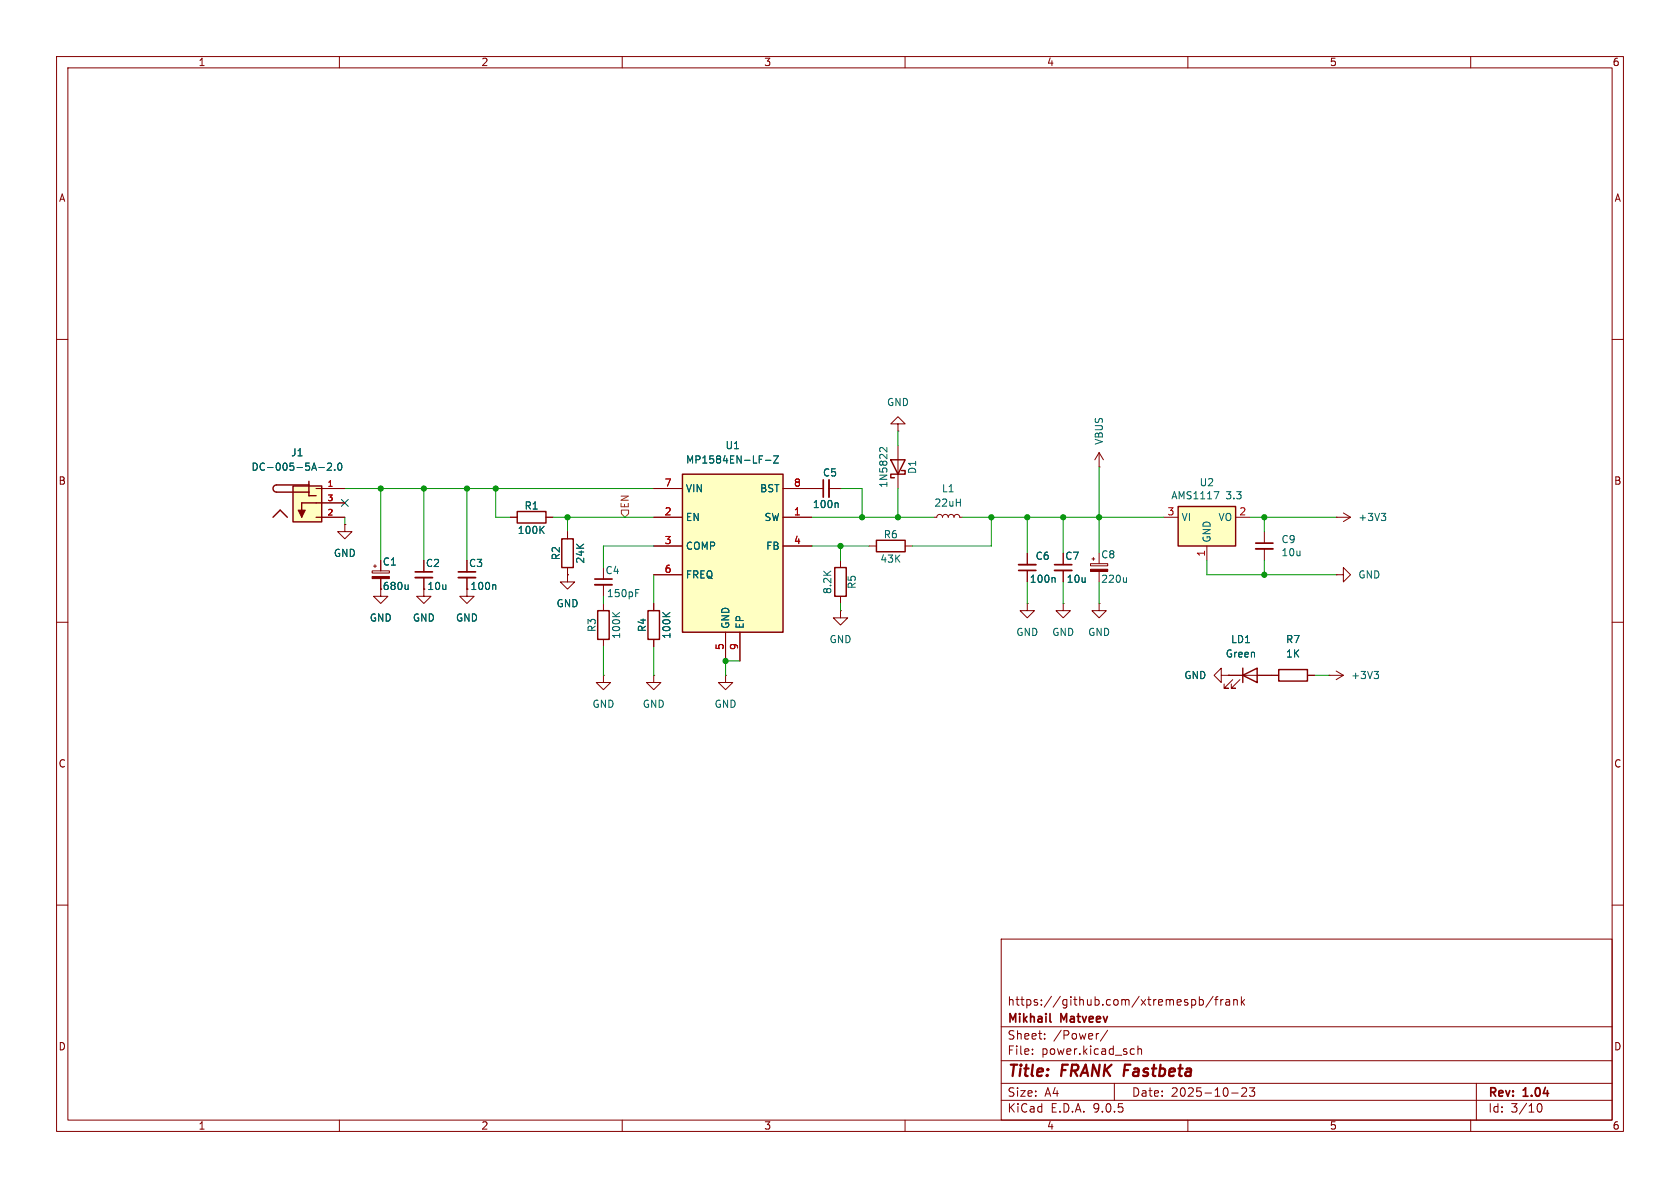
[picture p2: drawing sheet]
<svg xmlns="http://www.w3.org/2000/svg" width="297mm" height="210mm" viewBox="0 0 297 210" stroke-linecap="round" stroke-linejoin="round" font-family="sans-serif">
<g fill="none" stroke="#840000" stroke-width=".18">
<path d="M10 10h277v190h-277zM12 12h273v186h-273zM60 10v2M110 10v2M160 10v2M210 10v2M260 10v2M10 60h2M285 60h2M165.1 91.4h.5l.2-.3 .3-.2 .4 .2 .1 .3 .2-.3 .3-.2 .4 .2 .1 .3 .2-.3 .3-.2 .4 .2 .2 .3 .1-.3 .4-.2 .3 .2 .2 .3h.5M10 110h2M148.6 108v1.2h1.3l-1.3 1.3-1.3-1.3h1.3"/>
<path d="M148.6 108h.1M285 110h2M10 160h2M177 166h108v32h-108zM210.7 176.8l.4-.1 .3 .3v.4l-.2 .2h-.5M212 176.8l.5-.1 .2 .3v.4l-.1 .2h-.6M212 176.2v1.5M214.5 176.1l-1.3 2M214.7 176.7h.6M215.3 176.2l-.3 .2v1.3M215.8 176.7v1M216.2 176.7l-.2 .1-.2 .2"/>
<path d="M216.7 176.8h.6l.1 .9M217.4 177.1h-.5a.29 .29 0 0 0-.2 .3 .29 .29 0 0 0 .2 .3l.5-.1M218.1 176.8l.2-.1 .4 .1v.9M218.1 176.7v1M219.5 176.2v1.5M219.6 177.1l.4 .6M220 176.7l-.5 .6M285 160h2M60 198v2M110 198v2M160 198v2M177 194.5h108"/>
<path d="M177 191.5h108M177 187.5h108M177 181.5h108M182.5 186.3v.1M182.5 185.5v.1M184.7 183.6v.1M184.7 182.8v.1M194.2 182.7l-.2 .1M195.8 182.1l-1.3 2M197 191.5v3M200.1 185.4l.4 .1M200.5 186.3l-.4 .1"/>
<path d="M201.2 185.5l.2-.1 .3 .1 .1 .9M201.2 184.9v1.5M210 198v2M217.7 193.2h1.2M219.5 192.4l.6-.1 .2 .1 .1 .3-.9 1.1h.9M220.9 192.3h.9l-.5 .6 .4 .1v.7l-.2 .1h-.4l-.2-.1M260 198v2M261 191.5v6.5M271.7 195.7l.2-.5 .2-.1a.81 .81 0 0 1 .6 .6 .81 .81 0 0 1-.3 .8h-.4l-.3-.5"/>
</g>
<path d="M185.6 180.5l.2 .2" fill="none" stroke="#840000" stroke-width=".3"/>
<path d="M120.6 83.8h17.8v28h-17.8z" fill="#ffffc2"/>
<path d="M91.4 90.4h5.1v2.1h-5.1zM99.3 95.3h2v5h-2zM120.6 83.8h17.8v28h-17.8zM154.9 95.5h5.1v2h-5.1zM157.5 81.3h2.5l-1.3 2.5zM159.4 83.2h.6v.6h-2.5v.7h.6M105.7 108h2v5h-2zM114.6 108h2v5h-2zM147.6 100.3h2v5.1h-2z" fill="none" stroke="#840000" stroke-width=".25"/>
<g fill="none" stroke="#840000" stroke-width=".18">
<path d="M158.7 78.7v7.7M61 92.7v1.3h1.2l-1.2 1.3-1.3-1.3h1.3M61 92.7h.1M66.3 99.8v.5M67.3 99.1v1.8M74.9 99.1v2M82.5 99.1v2M90.2 91.4h1.2M96.5 91.4h1.3M100.3 94v1.3M115.6 86.4h5M115.6 91.4h5"/>
<path d="M115.6 96.5h5M138.4 86.4h5.1M138.4 91.4h5.1M138.4 96.5h5.1M148.6 99.1v1.2M153.7 96.5h1.2M160 96.5h1.3M181.6 97.8v2M188 97.8v2M192.8 99.6h3v.4h-3zM193 98.8h.5M193.3 98.6v.5"/>
<path d="M194.3 97.8v1.8M65.8 100.9h3v.4h-3zM66 100.1h.5M67.3 102.3v3.1h1.3l-1.3 1.3-1.3-1.3h1.3M74.9 104.1v1.3h1.3l-1.3 1.3-1.2-1.3h1.2M74.9 104.1h.1M74.9 102.1v2M82.5 104.1v1.3h1.3l-1.3 1.3-1.2-1.3h1.2M82.5 104.1h.1M82.5 102.1v2M100.3 101.6v1.3h1.3l-1.3 1.2-1.2-1.2h1.2M100.3 101.6h.1"/>
<path d="M100.3 100.3v1.3M106.7 119.4v1.3h1.2l-1.2 1.2-1.3-1.2h1.3M106.7 119.4h.1M106.7 100.3v2.1M106.7 103.4v2M106.7 106.7v1.3M106.7 113v1.3M115.6 119.4v1.3h1.2l-1.2 1.2-1.3-1.2h1.3M115.6 119.4h.1M115.6 101.6h5M115.6 106.7v1.3M115.6 113v1.3"/>
<path d="M128.3 119.4v1.3h1.2l-1.2 1.2-1.3-1.2h1.3M128.3 119.4h.1M128.3 111.8v5M130.8 111.8v5M148.6 105.4v1.3M181.6 106.7v1.3h1.3l-1.3 1.2-1.3-1.2h1.3M181.6 106.7h.1M181.6 100.8v2.1M188 106.7v1.3h1.2l-1.2 1.2-1.3-1.2h1.3M188 106.7h.1M188 100.8v2.1M194.3 106.7v1.3h1.3l-1.3 1.2-1.3-1.2h1.3"/>
<path d="M194.3 106.7h.1M194.3 101v1.9"/>
</g>
<g fill="none" stroke="#006464" stroke-width=".18">
<path d="M156.8 79.1v.8l-.9-.8-.3 .1-.1 .4M95.6 93.6l.6 .7M96.2 93l-.7 .8M135.3 81.4h1M136.8 80.6h.8l-.8 1.3h.8M72.2 103.4v.8M72.2 104.1l-.2 .1M87.5 103.4l.1 .1v.7M108.3 108.3l.7 .7M109.5 108.3l-.7 .5M112.4 104.8h.4M112.4 104.2h.6"/>
<path d="M117.2 108.3l.7 .7M118.4 108.3l-.7 .5M186.3 102.1l.2 .2v.6M199.2 102.1v.8M199.2 102.8l-.2 .1"/>
</g>
<path d="M186.4 99.8h3.1M73.4 101.1h3.1M81 101.1h3.1M105.2 102.4h3M180.1 100.8h3" fill="none" stroke="#840000" stroke-width=".3"/>
<path d="M180.1 99.8h3M73.4 102.1h3.1M81 102.1h3.1M105.2 103.4h3M186.4 100.8h3.1" fill="none" stroke="#840000" stroke-width=".33"/>
<g fill="#840000" stroke="#840000" stroke-width=".18">
<path d="M192.8 100.6h3v.4h-3z"/>
<path d="M65.8 101.9h3v.4h-3z"/>
</g>
<path d="M51.8 85.9h5.1v6.4h-5.1z" fill="#ffffc2"/>
<path d="M48.3 91.4l1.2-1.2 1.3 1.2M51.8 85.9h5.1v6.4h-5.1zM54.6 85.7h-5.7a.64 .64 0 0 0-.6 .7 .64 .64 0 0 0 .6 .6h5.7M54.6 85.1v2.5h1.3M55.9 88.9h-2.6v2.5M219.7 119.4l2.5-1.3v2.6zM219.7 118.1v2.6M226.1 118.4h5v2h-5z" fill="none" stroke="#840000" stroke-width=".25"/>
<path d="M52.7 90.2h1.3l-.7 1.2z" fill="#840000" stroke="#840000" stroke-width=".18"/>
<g fill="none" stroke="#840000" stroke-width=".18">
<path d="M55.9 86.4h5.1M55.9 88.9h5.1M55.9 91.4h5.1M215.9 119.4v-1.3l-1.3 1.3 1.3 1.3v-1.3h1.3M217.2 119.4h.1M217.2 119.4h8.9M231.1 119.4h1.3M234.9 119.4h.1M234.9 119.4h2.6M236.2 101.6h1.3v-1.3l1.3 1.3-1.3 1.3v-1.3M236.2 101.6h.1M236.2 118.6l1.3 .8"/>
<path d="M237.5 119.4l-1.3 .7M217.9 120.1l-1.5 1.6h.8h-.8v-.8M219.2 120.1l-1.5 1.6h.7h-.7v-.8"/>
</g>
<path d="M56.4 82.6h.9M57.9 82l.5-.1 .2 .3-.8 .9h.8M59.2 83v.1M59.9 81.9h.1a.68 .68 0 0 1 .4 .6 .68 .68 0 0 1-.4 .6 .84 .84 0 0 1-.1-1.2zM242.9 118.7h.8l-.4 .5M243.5 119.2l.2 .2v.3l-.2 .3" fill="none" stroke="#006464" stroke-width=".18"/>
<path d="M208.3 89.5h10.1v7h-10.1z" fill="#ffffc2"/>
<path d="M208.3 89.5h10.1v7h-10.1z" fill="none" stroke="#840000" stroke-width=".25"/>
<g fill="none" stroke="#840000" stroke-width=".18">
<path d="M158.7 74.9h1.3l-1.3-1.2-1.2 1.2h1.2v1.3M158.7 76.2h.1M55.9 91.4h5.1M55.9 86.4h5.1M55.9 88.9h5.1M61 92.7h.1M67.3 99.1v1.8M74.9 99.1v2M82.5 99.1v2M90.2 91.4h1.2M96.5 91.4h1.3M100.3 94v1.3"/>
<path d="M115.6 91.4h5M115.6 86.4h5M115.6 96.5h5M138.4 91.4h5.1M138.4 86.4h7.1M138.4 96.5h5.1M146.6 86.4h2M181.6 97.8v2M188 97.8v2M194.3 82.6h.1M194.3 80l-.8 1.3M194.3 80l.8 1.3"/>
<path d="M194.3 80v2.6M205.7 91.4h2.6M213.4 96.5v2.6M218.4 91.4h2.6M223.5 94v2M223.5 97v2.1M236.2 91.4h.1M236.2 91.4h2.6M237.5 90.7l1.3 .7M238.8 91.4l-1.3 .8M67.3 102.3v1.8M74.9 104.1h.1"/>
<path d="M74.9 102.1v2M82.5 104.1h.1M82.5 102.1v2M100.3 101.6h.1M100.3 100.3v1.3M115.6 106.7v1.3M115.6 113v1.3M115.6 101.6h5M128.3 111.8v5M130.8 111.8v5M181.6 100.8v2.1M188 100.8v2.1"/>
<path d="M217.2 119.4h.1M217.2 119.4h2.5M222.2 119.4h3.9M231.1 119.4h1.3"/>
</g>
<g fill="none" stroke="#006464" stroke-width=".18">
<path d="M56.4 82.6h.9M57.9 82l.5-.1 .2 .3-.8 .9h.8M59.2 83v.1M59.9 81.9h.1a.68 .68 0 0 1 .4 .6 .68 .68 0 0 1-.4 .6 .84 .84 0 0 1-.1-1.2zM95.6 93.6l.6 .7M96.2 93l-.7 .8M135.3 81.4h1M136.8 80.6h.8l-.8 1.3h.8M148 88.9l.2 .2v.6M214.6 86.9h.9l-.6 1.3M244.2 90.7h.8l-.4 .5M244.7 91.2l.3 .3v.3l-.3 .2"/>
<path d="M72.2 103.4v.8M72.2 104.1l-.2 .1M87.5 103.4l.1 .1v.7M117.2 108.3l.7 .7M118.4 108.3l-.7 .5M186.3 102.1l.2 .2v.6"/>
</g>
<path d="M145.5 84.8v3.1M222 96h3" fill="none" stroke="#840000" stroke-width=".3"/>
<path d="M146.6 84.8v3.1M222 97h3" fill="none" stroke="#840000" stroke-width=".33"/>
<path d="M109.9 90.2h1.2v.6l-.6 .6-.6-.6z" fill="none" stroke="#725600" stroke-width=".18"/>
<g fill="none" stroke="#009600" stroke-width=".18">
<path d="M158.7 76.2v2.5M61 86.4h54.6M61 91.4v1.3M67.3 86.4v12.7M74.9 86.4v12.7M82.5 86.4v12.7M87.6 86.4v5h2.6M97.8 91.4h17.8M100.3 91.4v2.6M115.6 96.5h-8.9v3.8M143.5 91.4h21.6M143.5 96.5h10.2"/>
<path d="M148.6 86.4h3.8v5M148.6 96.5v2.6M158.7 86.4v5M170.2 91.4h35.5M175.3 91.4v5.1h-14M181.6 91.4v6.4M188 91.4v6.4M194.3 82.6v15.2M213.4 99.1v2.5h22.8M221 91.4h15.2M223.5 91.4v2.6M223.5 99.1v2.5"/>
<path d="M106.7 105.4v1.3M106.7 114.3v5.1M115.6 101.6v5.1M115.6 114.3v5.1M130.8 116.8h-2.5v2.6M148.6 106.7v1.3M181.6 102.9v3.8M188 102.9v3.8M194.3 102.9v3.8M232.4 119.4h2.5"/>
</g>
<path d="M60.4 88.3l1.2 1.2M61.6 88.3l-1.2 1.2" fill="none" stroke="#000084" stroke-width=".18"/>
<g fill="#009600" stroke="#009600" stroke-width=".18">
<circle cx="67.3" cy="86.4" r=".46"/>
<circle cx="82.5" cy="86.4" r=".46"/>
<circle cx="74.9" cy="86.4" r=".46"/>
<circle cx="87.6" cy="86.4" r=".46"/>
<circle cx="223.5" cy="91.4" r=".46"/>
<circle cx="194.3" cy="91.4" r=".46"/>
<circle cx="158.7" cy="91.4" r=".46"/>
<circle cx="175.3" cy="91.4" r=".46"/>
<circle cx="181.6" cy="91.4" r=".46"/>
<circle cx="188" cy="91.4" r=".46"/>
<circle cx="223.5" cy="101.6" r=".46"/>
<circle cx="100.3" cy="91.4" r=".46"/>
<circle cx="128.3" cy="116.8" r=".46"/>
<circle cx="152.4" cy="91.4" r=".46"/>
<circle cx="148.6" cy="96.5" r=".46"/>
</g>
<g font-size="2.8" fill="#840000">
<text x="178" y="190.9">Title:</text>
<text x="187.7" y="190.9">FRANK Fastbeta</text>
</g>
<g font-size="2.1" fill="#840000">
<text x="178" y="178">https://github.com/xtremespb/frank</text>
<text x="178" y="184">Sheet:</text>
<text x="178" y="181.2">Mikhail</text>
<text x="186.2" y="184">/Power/</text>
<text x="187.6" y="181.2">Matveev</text>
<text x="178" y="186.7">File:</text>
<text x="184.1" y="186.7">power.kicad_sch</text>
<text x="178" y="196.9">KiCad</text>
<text x="178" y="194.1">Size:</text>
<text x="184.7" y="194.1">A4</text>
<text x="185.7" y="196.9">E.D.A.</text>
<text x="193.3" y="196.9">9.0.5</text>
<text x="200" y="194.1">Date:</text>
<text x="207" y="194.1">2025-10-23</text>
<text x="263" y="194.3">Rev:</text>
<text x="263" y="196.9">Id:</text>
<text x="267.1" y="196.9">3/10</text>
<text x="269.4" y="194.3">1.04</text>
</g>
<g font-size="1.8" fill="#840000">
<text x="35" y="11.9">1</text>
<text x="85" y="11.9">2</text>
<text x="135" y="11.9">3</text>
<text x="185" y="11.9">4</text>
<text x="235" y="11.9">5</text>
<text x="285" y="11.9">6</text>
<text x="10.3" y="35.9">A</text>
<text x="285.3" y="35.9">A</text>
<text x="10.3" y="85.9">B</text>
<text x="285.3" y="85.9">B</text>
<text x="67.6" y="104.5">680u</text>
<text x="10.3" y="135.9">C</text>
<text x="285.3" y="135.9">C</text>
<text x="10.3" y="185.9">D</text>
<text x="285.3" y="185.9">D</text>
<text x="35" y="199.9">1</text>
<text x="85" y="199.9">2</text>
<text x="135" y="199.9">3</text>
<text x="185" y="199.9">4</text>
<text x="235" y="199.9">5</text>
<text x="285" y="199.9">6</text>
</g>
<g font-size="1.8" fill="#006464">
<text x="156.7" y="72">GND</text>
<text x="44.4" y="83.4">DC-005-5A-2.0</text>
<text x="51.4" y="80.9">J1</text>
<text x="121.2" y="82.1">MP1584EN-LF-Z</text>
<text x="128.2" y="79.6">U1</text>
<text x="162.2" y="83.9" transform="rotate(-90 162.2 83.9)">D1</text>
<text x="195.2" y="78.7" transform="rotate(-90 195.2 78.7)">VBUS</text>
<text x="121.2" y="87.2">VIN</text>
<text x="134.3" y="87.2">BST</text>
<text x="145.4" y="84.4">C5</text>
<text x="157.1" y="86.3" transform="rotate(-90 157.1 86.3)">1N5822</text>
<text x="165.1" y="89.8">22uH</text>
<text x="166.4" y="87.2">L1</text>
<text x="207" y="88.5">AMS1117</text>
<text x="212" y="86.2">U2</text>
<text x="216.7" y="88.5">3.3</text>
<text x="91.4" y="94.6">100K</text>
<text x="92.6" y="90.3">R1</text>
<text x="121.2" y="92.3">EN</text>
<text x="135.1" y="92.3">SW</text>
<text x="143.6" y="90">100n</text>
<text x="156.1" y="95.4">R6</text>
<text x="208.8" y="92.3">VI</text>
<text x="215.3" y="92.3">VO</text>
<text x="240" y="92.3">+3V3</text>
<text x="58.9" y="98.7">GND</text>
<text x="67.6" y="100.2">C1</text>
<text x="75.2" y="100.4">C2</text>
<text x="82.8" y="100.4">C3</text>
<text x="99.2" y="99.1" transform="rotate(-90 99.2 99.1)">R2</text>
<text x="103.5" y="99.7" transform="rotate(-90 103.5 99.7)">24K</text>
<text x="106.9" y="101.7">C4</text>
<text x="121.2" y="97.4">COMP</text>
<text x="135.4" y="97.4">FB</text>
<text x="155.5" y="99.7">43K</text>
<text x="183" y="99.2">C6</text>
<text x="188.2" y="99.2">C7</text>
<text x="194.6" y="98.9">C8</text>
<text x="214.2" y="96" transform="rotate(-90 214.2 96)">GND</text>
<text x="226.5" y="96.2">C9</text>
<text x="226.5" y="98.5">10u</text>
<text x="75.4" y="104.5">10u</text>
<text x="83.1" y="104.5">100n</text>
<text x="98.3" y="107.5">GND</text>
<text x="107.2" y="105.8">150pF</text>
<text x="121.2" y="102.5">FREQ</text>
<text x="147.2" y="105.1" transform="rotate(-90 147.2 105.1)">8.2K</text>
<text x="151.5" y="104.2" transform="rotate(-90 151.5 104.2)">R5</text>
<text x="182" y="103.2">100n</text>
<text x="188.5" y="103.2">10u</text>
<text x="194.6" y="103.2">220u</text>
<text x="240" y="102.5">GND</text>
<text x="65.3" y="110.1">GND</text>
<text x="72.9" y="110.1">GND</text>
<text x="80.5" y="110.1">GND</text>
<text x="105.5" y="111.8" transform="rotate(-90 105.5 111.8)">R3</text>
<text x="109.8" y="113" transform="rotate(-90 109.8 113)">100K</text>
<text x="114.4" y="111.8" transform="rotate(-90 114.4 111.8)">R4</text>
<text x="118.7" y="113" transform="rotate(-90 118.7 113)">100K</text>
<text x="129.1" y="111.3" transform="rotate(-90 129.1 111.3)">GND</text>
<text x="131.7" y="111.3" transform="rotate(-90 131.7 111.3)">EP</text>
<text x="146.6" y="113.9">GND</text>
<text x="179.6" y="112.6">GND</text>
<text x="185.9" y="112.6">GND</text>
<text x="192.3" y="112.6">GND</text>
<text x="217.5" y="113.9">LD1</text>
<text x="227.3" y="113.9">R7</text>
<text x="216.6" y="116.4">Green</text>
<text x="227.3" y="116.4">1K</text>
<text x="104.6" y="125.3">GND</text>
<text x="113.5" y="125.3">GND</text>
<text x="126.2" y="125.3">GND</text>
<text x="209.3" y="120.2">GND</text>
<text x="238.8" y="120.2">+3V3</text>
</g>
<text font-size="1.8" fill="#725600" x="111.4" y="90" transform="rotate(-90 111.4 90)">EN</text>
<g font-size="1.8" fill="#a90000">
<text x="117.4" y="86.1">7</text>
<text x="140.3" y="86.1">8</text>
<text x="117.4" y="91.2">2</text>
<text x="140.3" y="91.2">1</text>
<text x="206.3" y="91.2">3</text>
<text x="219" y="91.2">2</text>
<text x="117.4" y="96.3">3</text>
<text x="117.4" y="101.3">6</text>
<text x="140.3" y="96.3">4</text>
<text x="213.1" y="98.5" transform="rotate(-90 213.1 98.5)">1</text>
<text x="128" y="115" transform="rotate(-90 128 115)">5</text>
<text x="130.6" y="115" transform="rotate(-90 130.6 115)">9</text>
</g>
<g font-size="1.4" fill="#a90000">
<text x="57.8" y="86.1">1</text>
<text x="57.8" y="88.6">3</text>
<text x="57.8" y="91.2">2</text>
</g>
</svg>
